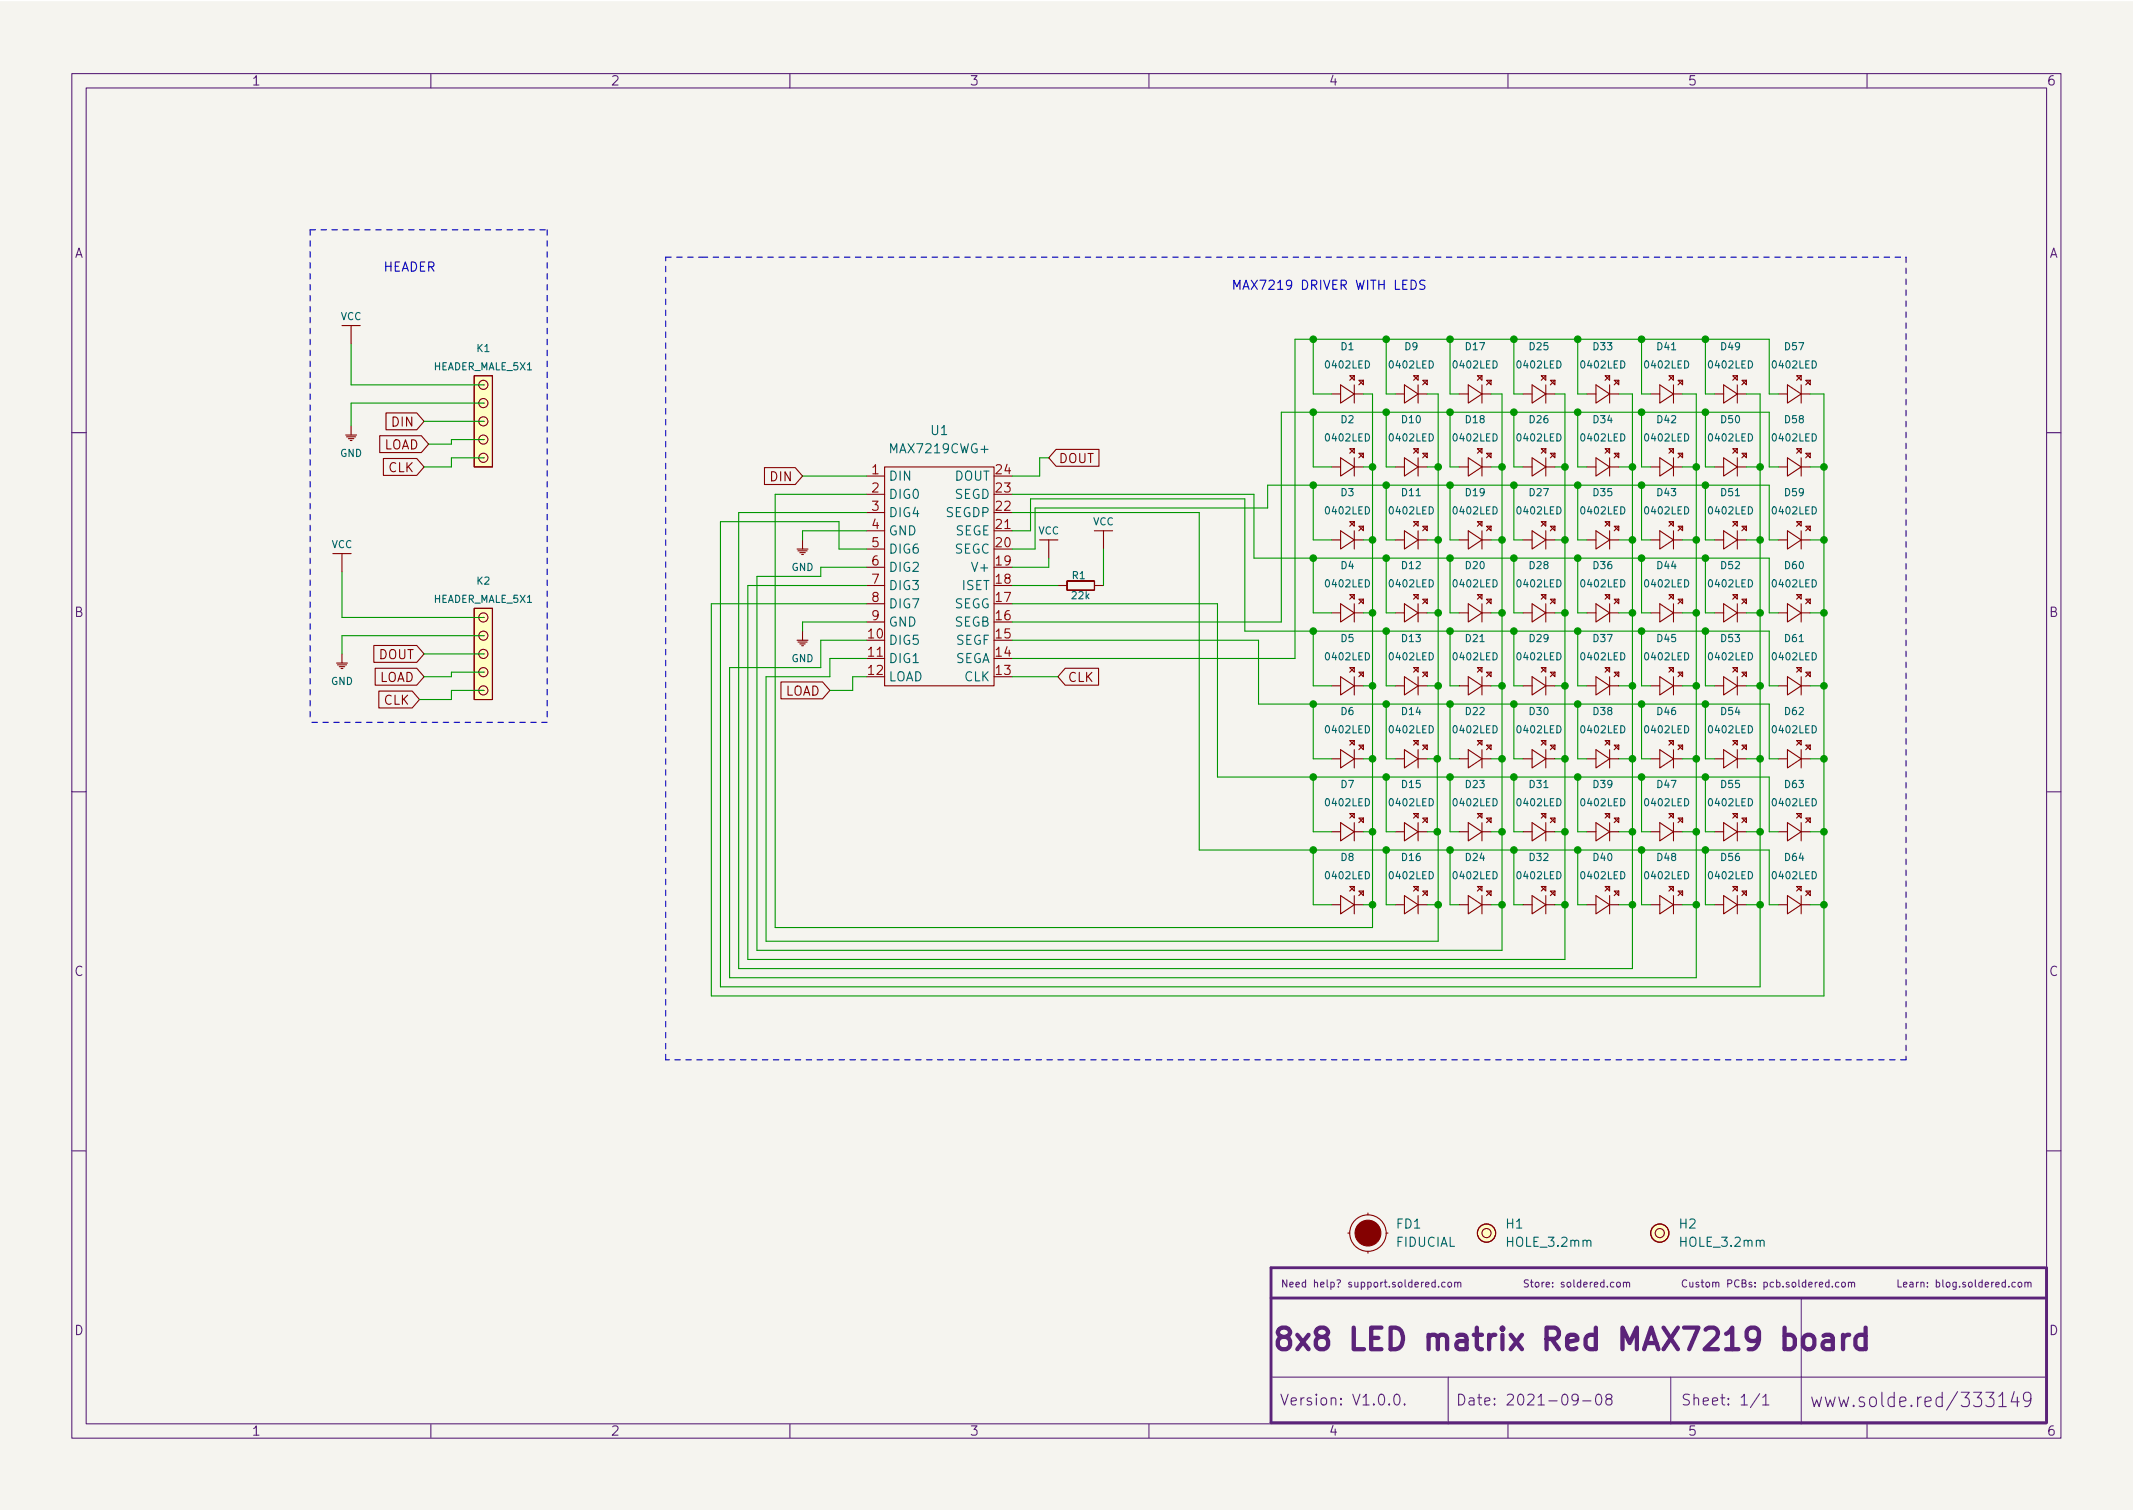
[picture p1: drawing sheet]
<svg xmlns="http://www.w3.org/2000/svg" width="297mm" height="210mm" viewBox="0 0 297 210" stroke-linecap="round" stroke-linejoin="round" font-family="sans-serif">
<path d="M0 .2h297v210.1h-297z" fill="#f5f4ef" stroke="#f5f4ef" stroke-width=".14"/>
<g fill="none" stroke="#5b2379" stroke-width=".15">
<path d="M10 10.2h277v190.1h-277zM12 12.2h273v186.1h-273zM60 10.2v2M110 10.2v2M160 10.2v2M210 10.2v2M260 10.2v2M10 60.2h2M285 60.2h2M10 110.2h2M285 110.2h2M10 160.2h2"/>
<path d="M199.9 178.6l-.3-.1-.2 .2 .1 .5h.4M199.9 178.2v1M200.3 179.1v.1M201.2 178.6l-.2-.1-.2 .2 .1 .5h.3M201.7 178.6l.3-.1 .1 .2v.3l-.1 .2h-.3l-.1-.2zM202.6 178.6l.1-.1 .3 .1v.6M202.6 178.5v.7M203 178.7l.1-.2 .3 .1v.6M225.2 178.6l.1-.1 .3 .1v.4v.2h-.3l-.1-.1zM226.1 178.6l.1-.1 .3 .1v.6M226.1 178.5v.7M226.5 178.7l.1-.2 .3 .1v.6"/>
<path d="M234.9 178.3a.47 .47 0 0 0-.7 .3 .47 .47 0 0 0 .5 .6l.2-.1M235.3 178.5l.1 .7h.2l.1-.1M235.7 178.5v.7M236.6 178.6l-.3-.1-.1 .2v.1l.4 .1v.3h-.4M236.9 178.5h.4M237 178.2v.9l.3 .1M237.6 178.6l.3-.1 .2 .2v.3l-.2 .2h-.3v-.2zM238.5 178.6l.1-.1 .3 .1v.6M238.5 178.5v.7M238.9 178.7l.2-.2 .2 .1 .1 .6M240.6 178.7h.5l.1-.2-.1-.2-.5-.1v1M242.2 178.3a.47 .47 0 0 0-.7 .3 .47 .47 0 0 0 .5 .6l.2-.1"/>
<path d="M242.6 178.7l.4-.1 .1-.1v-.2l-.5-.1v1h.4l.1-.1 .1-.2-.3-.2M243.9 178.6l-.2-.1-.1 .2v.1l.3 .1v.3h-.3M244.4 179.1v.1M244.4 178.6v.1M245.6 178.6l.3-.1 .2 .2-.1 .5h-.4M245.6 178.5v1M247 178.6l-.3-.1-.2 .2 .1 .5h.4M247.4 178.6l.3-.1 .2 .2-.1 .5h-.4M247.4 178.2v1M248.3 179.1v.1M249.1 178.6l-.2-.1-.2 .2 .1 .1 .3 .1v.3h-.4M249.6 178.6l.3-.1 .2 .2v.3l-.2 .2h-.3v-.2z"/>
<path d="M250.5 178.2v.9l.1 .1M251.5 178.6l-.3-.1-.2 .2 .1 .5h.4M251.5 178.2v1M251.9 178.9l.5-.1-.1-.2-.3-.1-.1 .2v.5h.4M252.8 178.5v.7M253.1 178.5l-.3 .2M253.4 178.9l.4-.1v-.2l-.3-.1-.1 .2v.5h.4M254.7 178.6l-.3-.1-.2 .2 .1 .5h.4M254.7 178.2v1M255.2 179.1v.1M256.1 178.6l-.3-.1-.2 .2 .1 .5h.4M256.5 178.6l.1-.1 .3 .1 .1 .4-.1 .2h-.3l-.1-.1z"/>
<path d="M257.4 178.6l.2-.1 .2 .1v.6M257.4 178.5v.7M257.8 178.7l.2-.2 .2 .1 .1 .6M280.6 178.6l-.2-.1-.2 .2 .1 .5h.3M281.1 178.6l.1-.1 .3 .1 .1 .4-.1 .2h-.3l-.1-.1zM282 178.6l.1-.1 .3 .1v.6M282 178.5v.7M282.4 178.7l.2-.2 .2 .1v.6M285 160.2h2M60 198.3v2M110 198.3v2M160 198.3v2"/>
<path d="M177 191.8h108M194.3 194.2a.36 .36 0 0 1 .6 .2 .77 .77 0 0 1-.4 1.2 1 1 0 0 1-.2-1.4zM195.6 195.5l.1 .1h-.1h-.1l.1-.1v.1M201.7 191.8v6.5M210 198.3v2M219.8 194.8l-.3 .3h-.3l-.3-.3v-.4l.2-.2 .4-.1 .2 .2a.99 .99 0 0 1-.4 1.3h-.2M220.4 195.1h1.2M222.4 194.2a.36 .36 0 0 1 .6 .2 .77 .77 0 0 1-.4 1.2 1 1 0 0 1-.2-1.4zM223.9 194.8l-.1-.1a.31 .31 0 0 1-.2-.3 .31 .31 0 0 1 .3-.3l.4 .1a.31 .31 0 0 1 .2 .3 .31 .31 0 0 1-.3 .3h-.3l-.3 .3 .1 .4 .2 .1h.4l.2-.3-.1-.4-.2-.1M232.7 191.8v6.5M245.1 194.1l-1.3 1.9M245.5 194.6l.4-.5v1.5"/>
<path d="M245.5 195.6h.8M250.8 180.7v17.6M260 198.3v2M270.5 194.6l-.5-.1-.4 .4v.6l.2 .3 .2 .1 .5-.1M270.5 193.9v2M272.6 193.8l-1.5 2.5M282.8 194.7l-.3 .4-.5-.1-.2-.3v-.5l.2-.2 .5-.1 .2 .2a1.39 1.39 0 0 1-.4 1.8h-.3"/>
</g>
<path d="M248.5 186l.3-.1h.6l.3 .1 .2 .4v.9l-.2 .4-.3 .2h-.6l-.3-.2M251.2 186.2a.81 .81 0 0 1 .8-.3 .81 .81 0 0 1 .7 .5v.9a.81 .81 0 0 1-.8 .6 .81 .81 0 0 1-.8-.6v-.9zM253.9 186l.3-.1h.6l.3 .1 .1 .3v1.6M255.2 186.6l-.3 .1h-.7a.59 .59 0 0 0-.4 .6 .59 .59 0 0 0 .4 .6h.7l.3-.2M256.7 185.9v2M257.5 185.9a.76 .76 0 0 0-.8 .5M259.8 186l-.3-.1h-.6l-.2 .1-.3 .4v.9l.3 .4 .2 .2h.6l.3-.2M259.8 184.9v3" fill="none" stroke="#5b2379" stroke-width=".6"/>
<path d="M284.8 176.5h-107.8v21.6h107.9M285 176.5v21.6M177 180.7h108" fill="none" stroke="#5b2379" stroke-width=".4"/>
<g fill="none" stroke="#840000" stroke-width=".15">
<path d="M47.6 45.3h2.6M48.9 45.3v2.6M48.9 59.3v1.3M53.8 57.5h4.2l1.1 1.2-1.1 1.1h-4.2zM66 52.3h2.6v12.7h-2.6zM67.3 58.7h.1M67.3 56.1h.1M67.3 53.6h.1M185.4 54.9h1.3M186.7 53.6l1.9 1.3-1.9 1.2zM188 52.3h.6v.7zM188.6 53.6v2.5"/>
<path d="M188.6 54.9h1.3M188.6 52.3l-.6 .7M189.2 53h.7v.6zM189.9 53l-.7 .6M194.3 54.9h1.3M195.6 53.6l1.9 1.3-1.9 1.2zM196.8 52.3h.7v.7zM197.5 53.6v2.5M197.5 52.3l-.7 .7M197.5 54.9h1.3M198.1 53h.7v.6zM198.8 53l-.7 .6"/>
<path d="M203.2 54.9h1.3M204.5 53.6l1.9 1.3-1.9 1.2zM205.7 52.3h.7v.7zM206.4 53.6v2.5M206.4 54.9h1.2M206.4 52.3l-.7 .7M207 53h.6v.6zM207.6 53l-.6 .6M212.1 54.9h1.3M213.4 53.6l1.9 1.3-1.9 1.2zM214.6 52.3h.7v.7zM215.3 54.9h1.2"/>
<path d="M215.3 53.6v2.5M215.3 52.3l-.7 .7M215.9 53h.6v.6zM216.5 53l-.6 .6M221 54.9h1.2M222.2 53.6l2 1.3-2 1.2zM223.5 52.3h.7v.7zM224.2 54.9h1.2M224.2 53.6v2.5M224.2 52.3l-.7 .7M224.8 53h.6v.6zM225.4 53l-.6 .6"/>
<path d="M229.9 54.9h1.2M231.1 53.6l1.9 1.3-1.9 1.2zM232.4 52.3h.6v.7zM233 53.6v2.5M233 54.9h1.3M233 52.3l-.6 .7M233.7 53h.6v.6zM234.3 53l-.6 .6M238.8 54.9h1.2M240 53.6l1.9 1.3-1.9 1.2zM241.3 52.3h.6v.7zM241.9 54.9h1.3"/>
<path d="M241.9 52.3l-.6 .7M241.9 53.6v2.5M242.6 53h.6v.6zM243.2 53l-.6 .6M247.6 54.9h1.3M248.9 53.6l1.9 1.3-1.9 1.2zM250.2 52.3h.6v.7zM250.8 53.6v2.5M250.8 54.9h1.3M250.8 52.3l-.6 .7M251.5 53h.6v.6zM252.1 53l-.6 .6"/>
<path d="M46.4 77.1h2.5M47.6 77.1v2.5M48.1 60.6h1.6M48.3 60.8h1.2M48.5 61.1h.8M48.8 61.3h.2M52.9 60.7h5.8l1 1.1-1 1.2h-5.8zM53.4 63.8h4.6l1.1 1.2-1.1 1.2h-4.6zM67.3 63.7h.1M67.3 61.2h.1M106.5 65.1h4.2l1.1 1.2-1.1 1.2h-4.2zM111 76.4h1.5"/>
<path d="M111.1 76.7h1.3M111.4 77h.7M111.6 77.2h.3M111.8 75.2v1.2M120.6 76.4h2.6M120.6 66.3h2.6M120.6 68.8h2.6M120.6 73.9h2.6M120.6 71.4h2.6M120.6 79h2.6M123.2 65h15.2v30.5h-15.2zM138.4 73.9h2.6"/>
<path d="M144.8 75.2h2.5M146 75.2v2.5M147.1 62.6h5.9v2.3h-5.9l-1.1-1.2zM152.4 73.9h2.5M153.7 73.9v2.5M185.4 75.2h1.3M185.4 65h1.3M186.7 73.9l1.9 1.3-1.9 1.2zM186.7 63.7l1.9 1.3-1.9 1.3zM188 72.6h.6v.7zM188 62.5h.6v.6zM188.6 75.2h1.3"/>
<path d="M188.6 63.7v2.6M188.6 73.9v2.5M188.6 72.6l-.6 .7M188.6 65h1.3M188.6 62.5l-.6 .6M189.2 73.3h.7v.6zM189.2 63.1h.7v.6zM189.9 73.3l-.7 .6M189.9 63.1l-.7 .6M194.3 75.2h1.3M194.3 65h1.3M195.6 73.9l1.9 1.3-1.9 1.2z"/>
<path d="M195.6 63.7l1.9 1.3-1.9 1.3zM196.8 72.6h.7v.7zM196.8 62.5h.7v.6zM197.5 63.7v2.6M197.5 73.9v2.5M197.5 72.6l-.7 .7M197.5 75.2h1.3M197.5 62.5l-.7 .6M197.5 65h1.3M198.1 73.3h.7v.6zM198.1 63.1h.7v.6zM198.8 73.3l-.7 .6"/>
<path d="M198.8 63.1l-.7 .6M203.2 75.2h1.3M203.2 65h1.3M204.5 63.7l1.9 1.3-1.9 1.3zM204.5 73.9l1.9 1.3-1.9 1.2zM205.7 62.5h.7v.6zM205.7 72.6h.7v.7zM206.4 63.7v2.6M206.4 73.9v2.5M206.4 75.2h1.2M206.4 65h1.2M206.4 62.5l-.7 .6"/>
<path d="M206.4 72.6l-.7 .7M207 63.1h.6v.6zM207 73.3h.6v.6zM207.6 63.1l-.6 .6M207.6 73.3l-.6 .6M212.1 75.2h1.3M212.1 65h1.3M213.4 63.7l1.9 1.3-1.9 1.3zM213.4 73.9l1.9 1.3-1.9 1.2zM214.6 62.5h.7v.6zM214.6 72.6h.7v.7zM215.3 75.2h1.2"/>
<path d="M215.3 65h1.2M215.3 63.7v2.6M215.3 73.9v2.5M215.3 62.5l-.7 .6M215.3 72.6l-.7 .7M215.9 63.1h.6v.6zM215.9 73.3h.6v.6zM216.5 63.1l-.6 .6M216.5 73.3l-.6 .6M221 75.2h1.2M221 65h1.2M222.2 63.7l2 1.3-2 1.3z"/>
<path d="M222.2 73.9l2 1.3-2 1.2zM223.5 62.5h.7v.6zM223.5 72.6h.7v.7zM224.2 75.2h1.2M224.2 65h1.2M224.2 63.7v2.6M224.2 73.9v2.5M224.2 62.5l-.7 .6M224.2 72.6l-.7 .7M224.8 63.1h.6v.6zM224.8 73.3h.6v.6zM225.4 63.1l-.6 .6"/>
<path d="M225.4 73.3l-.6 .6M229.9 75.2h1.2M229.9 65h1.2M231.1 73.9l1.9 1.3-1.9 1.2zM231.1 63.7l1.9 1.3-1.9 1.3zM232.4 72.6h.6v.7zM232.4 62.5h.6v.6zM233 63.7v2.6M233 73.9v2.5M233 75.2h1.3M233 65h1.3M233 72.6l-.6 .7"/>
<path d="M233 62.5l-.6 .6M233.7 73.3h.6v.6zM233.7 63.1h.6v.6zM234.3 73.3l-.6 .6M234.3 63.1l-.6 .6M238.8 75.2h1.2M238.8 65h1.2M240 63.7l1.9 1.3-1.9 1.3zM240 73.9l1.9 1.3-1.9 1.2zM241.3 62.5h.6v.6zM241.3 72.6h.6v.7zM241.9 75.2h1.3"/>
<path d="M241.9 65h1.3M241.9 63.7v2.6M241.9 73.9v2.5M241.9 62.5l-.6 .6M241.9 72.6l-.6 .7M242.6 63.1h.6v.6zM242.6 73.3h.6v.6zM243.2 63.1l-.6 .6M243.2 73.3l-.6 .6M247.6 75.2h1.3M247.6 65h1.3M248.9 63.7l1.9 1.3-1.9 1.3z"/>
<path d="M248.9 73.9l1.9 1.3-1.9 1.2zM250.2 62.5h.6v.6zM250.2 72.6h.6v.7zM250.8 63.7v2.6M250.8 73.9v2.5M250.8 75.2h1.3M250.8 65h1.3M250.8 62.5l-.6 .6M250.8 72.6l-.6 .7M251.5 63.1h.6v.6zM251.5 73.3h.6v.6zM252.1 63.1l-.6 .6"/>
<path d="M252.1 73.3l-.6 .6M46.9 92.3h1.5M47 92.6h1.3M47.2 92.8h.8M47.5 93.1h.3M47.6 91.1v1.2M52.1 89.9h5.9l1.1 1.2-1.1 1.1h-5.9zM52.2 93.1h5.8l1.1 1.1-1.1 1.2h-5.8zM52.8 96.2h4.6l1 1.2-1 1.2h-4.6zM66 84.7h2.6v12.7h-2.6zM67.3 96.1h.1M67.3 93.6h.1"/>
<path d="M67.3 91.1h.1M67.3 88.5h.1M67.3 86h.1M108.8 95h5.8l1 1.1-1 1.2h-5.8zM111 89.1h1.5M111.1 89.4h1.3M111.4 89.7h.7M111.6 89.9h.3M111.8 87.9v1.2M120.6 91.7h2.6M120.6 81.5h2.6M120.6 84.1h2.6"/>
<path d="M120.6 86.6h2.6M147.3 81.5h1.3M148.3 93.1h4.7v2.3h-4.7l-1-1.2zM148.6 82.2h3.8zM148.6 80.9v1.3zM148.6 80.9h3.8zM152.4 80.9v1.3zM152.4 81.5h1.3M185.4 85.3h1.3M185.4 95.5h1.3M186.7 84.1l1.9 1.2-1.9 1.3zM186.7 94.2l1.9 1.3-1.9 1.3z"/>
<path d="M188 82.8h.6v.6zM188 93h.6v.6zM188.6 85.3h1.3M188.6 95.5h1.3M188.6 82.8l-.6 .6M188.6 84.1v2.5M188.6 94.2v2.6M188.6 93l-.6 .6M189.2 83.4h.7v.7zM189.2 93.6h.7v.6zM189.9 83.4l-.7 .7M189.9 93.6l-.7 .6"/>
<path d="M194.3 85.3h1.3M194.3 95.5h1.3M195.6 94.2l1.9 1.3-1.9 1.3zM195.6 84.1l1.9 1.2-1.9 1.3zM196.8 93h.7v.6zM196.8 82.8h.7v.6zM197.5 85.3h1.3M197.5 93l-.7 .6M197.5 84.1v2.5M197.5 94.2v2.6M197.5 95.5h1.3M197.5 82.8l-.7 .6"/>
<path d="M198.1 93.6h.7v.6zM198.1 83.4h.7v.7zM198.8 93.6l-.7 .6M198.8 83.4l-.7 .7M203.2 85.3h1.3M203.2 95.5h1.3M204.5 84.1l1.9 1.2-1.9 1.3zM204.5 94.2l1.9 1.3-1.9 1.3zM205.7 82.8h.7v.6zM205.7 93h.7v.6zM206.4 82.8l-.7 .6M206.4 84.1v2.5"/>
<path d="M206.4 94.2v2.6M206.4 85.3h1.2M206.4 95.5h1.2M206.4 93l-.7 .6M207 83.4h.6v.7zM207 93.6h.6v.6zM207.6 83.4l-.6 .7M207.6 93.6l-.6 .6M212.1 85.3h1.3M212.1 95.5h1.3M213.4 94.2l1.9 1.3-1.9 1.3zM213.4 84.1l1.9 1.2-1.9 1.3z"/>
<path d="M214.6 93h.7v.6zM214.6 82.8h.7v.6zM215.3 85.3h1.2M215.3 95.5h1.2M215.3 93l-.7 .6M215.3 84.1v2.5M215.3 94.2v2.6M215.3 82.8l-.7 .6M215.9 93.6h.6v.6zM215.9 83.4h.6v.7zM216.5 93.6l-.6 .6M216.5 83.4l-.6 .7"/>
<path d="M221 85.3h1.2M221 95.5h1.2M222.2 94.2l2 1.3-2 1.3zM222.2 84.1l2 1.2-2 1.3zM223.5 93h.7v.6zM223.5 82.8h.7v.6zM224.2 85.3h1.2M224.2 95.5h1.2M224.2 84.1v2.5M224.2 94.2v2.6M224.2 93l-.7 .6M224.2 82.8l-.7 .6"/>
<path d="M224.8 93.6h.6v.6zM224.8 83.4h.6v.7zM225.4 93.6l-.6 .6M225.4 83.4l-.6 .7M229.9 85.3h1.2M229.9 95.5h1.2M231.1 84.1l1.9 1.2-1.9 1.3zM231.1 94.2l1.9 1.3-1.9 1.3zM232.4 82.8h.6v.6zM232.4 93h.6v.6zM233 84.1v2.5M233 94.2v2.6"/>
<path d="M233 85.3h1.3M233 95.5h1.3M233 82.8l-.6 .6M233 93l-.6 .6M233.7 83.4h.6v.7zM233.7 93.6h.6v.6zM234.3 83.4l-.6 .7M234.3 93.6l-.6 .6M238.8 85.3h1.2M238.8 95.5h1.2M240 84.1l1.9 1.2-1.9 1.3zM240 94.2l1.9 1.3-1.9 1.3z"/>
<path d="M241.3 82.8h.6v.6zM241.3 93h.6v.6zM241.9 85.3h1.3M241.9 95.5h1.3M241.9 84.1v2.5M241.9 94.2v2.6M241.9 82.8l-.6 .6M241.9 93l-.6 .6M242.6 83.4h.6v.7zM242.6 93.6h.6v.6zM243.2 83.4l-.6 .7M243.2 93.6l-.6 .6"/>
<path d="M247.6 85.3h1.3M247.6 95.5h1.3M248.9 84.1l1.9 1.2-1.9 1.3zM248.9 94.2l1.9 1.3-1.9 1.3zM250.2 82.8h.6v.6zM250.2 93h.6v.6zM250.8 84.1v2.5M250.8 94.2v2.6M250.8 85.3h1.3M250.8 95.5h1.3M250.8 82.8l-.6 .6M250.8 93l-.6 .6"/>
<path d="M251.5 83.4h.6v.7zM251.5 93.6h.6v.6zM252.1 83.4l-.6 .7M252.1 93.6l-.6 .6M185.4 105.7h1.3M185.4 115.8h1.3M186.7 104.4l1.9 1.3-1.9 1.2zM186.7 114.5l1.9 1.3-1.9 1.3zM188 103.1h.6v.7zM188 113.3h.6v.6zM188.6 105.7h1.3M188.6 115.8h1.3"/>
<path d="M188.6 104.4v2.5M188.6 114.5v2.6M188.6 103.1l-.6 .7M188.6 113.3l-.6 .6M189.2 103.8h.7v.6zM189.2 113.9h.7v.6zM189.9 103.8l-.7 .6M189.9 113.9l-.7 .6M194.3 105.7h1.3M194.3 115.8h1.3M195.6 104.4l1.9 1.3-1.9 1.2zM195.6 114.5l1.9 1.3-1.9 1.3z"/>
<path d="M196.8 103.1h.7v.7zM196.8 113.3h.7v.6zM197.5 105.7h1.3M197.5 115.8h1.3M197.5 104.4v2.5M197.5 114.5v2.6M197.5 103.1l-.7 .7M197.5 113.3l-.7 .6M198.1 103.8h.7v.6zM198.1 113.9h.7v.6zM198.8 103.8l-.7 .6M198.8 113.9l-.7 .6"/>
<path d="M203.2 105.7h1.3M203.2 115.8h1.3M204.5 104.4l1.9 1.3-1.9 1.2zM204.5 114.5l1.9 1.3-1.9 1.3zM205.7 103.1h.7v.7zM205.7 113.3h.7v.6zM206.4 105.7h1.2M206.4 104.4v2.5M206.4 114.5v2.6M206.4 115.8h1.2M206.4 103.1l-.7 .7M206.4 113.3l-.7 .6"/>
<path d="M207 103.8h.6v.6zM207 113.9h.6v.6zM207.6 103.8l-.6 .6M207.6 113.9l-.6 .6M212.1 105.7h1.3M212.1 115.8h1.3M213.4 104.4l1.9 1.3-1.9 1.2zM213.4 114.5l1.9 1.3-1.9 1.3zM214.6 103.1h.7v.7zM214.6 113.3h.7v.6zM215.3 105.7h1.2M215.3 115.8h1.2"/>
<path d="M215.3 104.4v2.5M215.3 114.5v2.6M215.3 103.1l-.7 .7M215.3 113.3l-.7 .6M215.9 103.8h.6v.6zM215.9 113.9h.6v.6zM216.5 103.8l-.6 .6M216.5 113.9l-.6 .6M221 105.7h1.2M221 115.8h1.2M222.2 104.4l2 1.3-2 1.2zM222.2 114.5l2 1.3-2 1.3z"/>
<path d="M223.5 103.1h.7v.7zM223.5 113.3h.7v.6zM224.2 105.7h1.2M224.2 115.8h1.2M224.2 103.1l-.7 .7M224.2 104.4v2.5M224.2 114.5v2.6M224.2 113.3l-.7 .6M224.8 103.8h.6v.6zM224.8 113.9h.6v.6zM225.4 103.8l-.6 .6M225.4 113.9l-.6 .6"/>
<path d="M229.9 105.7h1.2M229.9 115.8h1.2M231.1 104.4l1.9 1.3-1.9 1.2zM231.1 114.5l1.9 1.3-1.9 1.3zM232.4 103.1h.6v.7zM232.4 113.3h.6v.6zM233 103.1l-.6 .7M233 104.4v2.5M233 114.5v2.6M233 105.7h1.3M233 113.3l-.6 .6M233 115.8h1.3"/>
<path d="M233.7 103.8h.6v.6zM233.7 113.9h.6v.6zM234.3 103.8l-.6 .6M234.3 113.9l-.6 .6M238.8 105.7h1.2M238.8 115.8h1.2M240 104.4l1.9 1.3-1.9 1.2zM240 114.5l1.9 1.3-1.9 1.3zM241.3 103.1h.6v.7zM241.3 113.3h.6v.6zM241.9 105.7h1.3M241.9 115.8h1.3"/>
<path d="M241.9 104.4v2.5M241.9 114.5v2.6M241.9 103.1l-.6 .7M241.9 113.3l-.6 .6M242.6 103.8h.6v.6zM242.6 113.9h.6v.6zM243.2 103.8l-.6 .6M243.2 113.9l-.6 .6M247.6 105.7h1.3M247.6 115.8h1.3M248.9 114.5l1.9 1.3-1.9 1.3zM248.9 104.4l1.9 1.3-1.9 1.2z"/>
<path d="M250.2 113.3h.6v.6zM250.2 103.1h.6v.7zM250.8 104.4v2.5M250.8 114.5v2.6M250.8 105.7h1.3M250.8 115.8h1.3M250.8 113.3l-.6 .6M250.8 103.1l-.6 .7M251.5 113.9h.6v.6zM251.5 103.8h.6v.6zM252.1 113.9l-.6 .6M252.1 103.8l-.6 .6"/>
<path d="M185.4 126h1.3M186.7 124.7l1.9 1.3-1.9 1.2zM188 123.4h.6v.7zM188.6 126h1.3M188.6 124.7v2.5M188.6 123.4l-.6 .7M189.2 124.1h.7v.6zM189.9 124.1l-.7 .6M194.3 126h1.3M195.6 124.7l1.9 1.3-1.9 1.2zM196.8 123.4h.7v.7zM197.5 126h1.3"/>
<path d="M197.5 124.7v2.5M197.5 123.4l-.7 .7M198.1 124.1h.7v.6zM198.8 124.1l-.7 .6M203.2 126h1.3M204.5 124.7l1.9 1.3-1.9 1.2zM205.7 123.4h.7v.7zM206.4 126h1.2M206.4 124.7v2.5M206.4 123.4l-.7 .7M207 124.1h.6v.6zM207.6 124.1l-.6 .6"/>
<path d="M212.1 126h1.3M213.4 124.7l1.9 1.3-1.9 1.2zM214.6 123.4h.7v.7zM215.3 126h1.2M215.3 124.7v2.5M215.3 123.4l-.7 .7M215.9 124.1h.6v.6zM216.5 124.1l-.6 .6M221 126h1.2M222.2 124.7l2 1.3-2 1.2zM223.5 123.4h.7v.7zM224.2 126h1.2"/>
<path d="M224.2 124.7v2.5M224.2 123.4l-.7 .7M224.8 124.1h.6v.6zM225.4 124.1l-.6 .6M229.9 126h1.2M231.1 124.7l1.9 1.3-1.9 1.2zM232.4 123.4h.6v.7zM233 126h1.3M233 124.7v2.5M233 123.4l-.6 .7M233.7 124.1h.6v.6zM234.3 124.1l-.6 .6"/>
<path d="M238.8 126h1.2M240 124.7l1.9 1.3-1.9 1.2zM241.3 123.4h.6v.7zM241.9 126h1.3M241.9 124.7v2.5M241.9 123.4l-.6 .7M242.6 124.1h.6v.6zM243.2 124.1l-.6 .6M247.6 126h1.3M248.9 124.7l1.9 1.3-1.9 1.2zM250.2 123.4h.6v.7zM250.8 123.4l-.6 .7"/>
<path d="M250.8 124.7v2.5M250.8 126h1.3M251.5 124.1h.6v.6zM252.1 124.1l-.6 .6M187.7 171.7h.3M190.5 168.9v.3M190.5 174.2v.3M193 171.7h.3"/>
<circle cx="67.3" cy="53.6" r=".63"/>
<circle cx="67.3" cy="58.7" r=".63"/>
<circle cx="67.3" cy="56.1" r=".63"/>
<circle cx="67.3" cy="61.2" r=".63"/>
<circle cx="67.3" cy="63.7" r=".63"/>
<circle cx="67.3" cy="91.1" r=".63"/>
<circle cx="67.3" cy="93.6" r=".63"/>
<circle cx="67.3" cy="88.5" r=".63"/>
<circle cx="67.3" cy="86" r=".63"/>
<circle cx="67.3" cy="96.1" r=".63"/>
<circle cx="190.5" cy="171.7" r="2.54"/>
<circle cx="207" cy="171.7" r=".63"/>
<circle cx="207" cy="171.7" r="1.27"/>
<circle cx="231.1" cy="171.7" r=".63"/>
<circle cx="231.1" cy="171.7" r="1.27"/>
</g>
<g fill="#ffffc2" stroke="#ffffc2" stroke-width=".14">
<path d="M66 84.7h2.6v12.7h-2.6z"/>
<path d="M66 52.3h2.6v12.7h-2.6z"/>
<circle cx="231.1" cy="171.7" r="1.27"/>
<circle cx="207" cy="171.7" r="1.27"/>
</g>
<circle cx="190.5" cy="171.7" r="1.8" fill="#840000" stroke="#840000" stroke-width=".15"/>
<path d="M196.5 39a.64 .64 0 0 1 .7 .7 .64 .64 0 0 1-.7 .6zM198.4 39.1l-.4-.1-.2 .1v.4l.5 .2 .1 .3-.2 .3-.5-.1" fill="none" stroke="#0000c2" stroke-width=".15"/>
<path d="M43.2 32h33M43.2 32v68.6M76.2 32v68.6M92.7 35.8h5.1M97.8 35.8h167.6M265.4 35.8v111.8M76.2 100.6h-33M92.7 147.6v-111.8M265.4 147.6h-172.7" fill="none" stroke="#0000c2" stroke-width=".15" stroke-dasharray=".8 .8"/>
<g fill="none" stroke="#009600" stroke-width=".15">
<path d="M48.9 47.9v5.7h18.4M59.1 58.7h8.2M67.3 56.1h-18.4v3.2M182.9 47.2v7.7h2.5M182.9 57.4v7.6h2.5M189.9 54.9h1.2v74.3h-83.2v-60.4h12.7M193 47.2v7.7h1.3M193 57.4v7.6h1.3M198.8 54.9h1.5v50.8h-1.5M201.9 47.2v7.7h1.3M201.9 57.4v7.6h1.3M207.6 54.9h1.6v77.4h-103.8v-52h8.9v-1.3h6.3"/>
<path d="M210.8 57.4v7.6h1.3M210.8 47.2v7.7h1.3M216.5 54.9h1.4v78.7h-113.8v-52.1h16.5M219.7 57.4v7.6h1.3M219.7 47.2v7.7h1.3M225.4 54.9h1.9v80h-124.4v-63.5h17.7M228.6 47.2v7.7h1.3M228.6 57.4v7.6h1.3M234.3 54.9h1.9v81.2h-134.6v-43.1h12.7v-3.9h6.3M237.5 57.4v7.6h1.3M237.5 47.2v7.7h1.3M243.2 54.9h1.9v82.5h-144.8v-64.8h16.5v3.8h3.8"/>
<path d="M247.6 54.9h-1.2v-7.7h-66.1v44.5h-39.3M252.1 54.9h1.9v83.8h-154.9v-54.6h21.5M47.6 79.6v6.4h19.7M67.3 63.7h-4.4v1.3h-3.8M67.3 61.2h-4.4v.6h-3.2M111.8 66.3h8.8M120.6 73.9h-8.8v1.3M141 71.4h26v47h79.4v7.6h1.2M141 68.8h33.6v8.9h71.8v7.6h1.2M141 73.9h2.5v-4.4h29.9v18.4h73v7.6h1.2M146 63.7h-1.2v2.6h-3.8M146 77.7v1.3h-5"/>
<path d="M153.7 76.4v5.1M182.9 67.6v7.6h2.5M182.9 77.7v7.6h2.5M189.9 65h1.2M189.9 75.2h1.2M193 67.6v7.6h1.3M193 77.7v7.6h1.3M198.8 65h1.5M198.8 75.2h1.5M201.9 67.6v7.6h1.3M201.9 77.7v7.6h1.3M207.6 65h1.6"/>
<path d="M207.6 75.2h1.6M210.8 67.6v7.6h1.3M210.8 77.7v7.6h1.3M216.5 65h1.4M216.5 75.2h1.4M219.7 67.6v7.6h1.3M219.7 77.7v7.6h1.3M225.4 65h1.9M225.4 75.2h1.9M228.6 67.6v7.6h1.3M228.6 77.7v7.6h1.3M234.3 65h1.9"/>
<path d="M234.3 75.2h1.9M237.5 67.6v7.6h1.3M237.5 77.7v7.6h1.3M243.2 65h1.9M243.2 75.2h1.9M247.6 65h-1.2v-7.6h-68v29.2h-37.4M247.6 75.2h-1.2v-7.6h-69.9v3.1h-32.4v5.7h-3.1M252.1 65h1.9M252.1 75.2h1.9M59.1 91.1h8.2M67.3 93.6h-4.4v.6h-3.8M67.3 96.1h-4.4v1.3h-4.5"/>
<path d="M67.3 88.5h-19.7v2.6M120.6 91.7h-5v2.5h-8.9v36.9h93.6v-15.3h-1.5M120.6 94.2h-1.9v1.9h-3.1M120.6 86.6h-8.8v1.3M141 84.1h28.5v24.1h76.9v7.6h1.2M141 89.1h34.3v8.9h71.1v7.7h1.2M141 94.2h6.3M141 81.5h6.3M182.9 98v7.7h2.5M182.9 87.9v7.6h2.5M189.9 85.3h1.2M189.9 95.5h1.2"/>
<path d="M193 87.9v7.6h1.3M193 98v7.7h1.3M198.8 85.3h1.5M198.8 95.5h1.5M201.9 98v7.7h1.3M201.9 87.9v7.6h1.3M207.6 85.3h1.6M207.6 95.5h1.6M210.8 98v7.7h1.3M210.8 87.9v7.6h1.3M216.5 85.3h1.4M216.5 95.5h1.4"/>
<path d="M219.7 98v7.7h1.3M219.7 87.9v7.6h1.3M225.4 85.3h1.9M225.4 95.5h1.9M228.6 98v7.7h1.3M228.6 87.9v7.6h1.3M234.3 85.3h1.9M234.3 95.5h1.9M237.5 98v7.7h1.3M237.5 87.9v7.6h1.3M243.2 85.3h1.9M243.2 95.5h1.9"/>
<path d="M252.1 85.3h1.9M252.1 95.5h1.9M182.9 118.4v7.6h2.5M182.9 108.2v7.6h2.5M189.9 115.8h1.2M189.9 105.7h1.2M193 118.4v7.6h1.3M193 108.2v7.6h1.3M200.2 105.7v10.1M201.9 118.4v7.6h1.3M201.9 108.2v7.6h1.3M207.6 115.8h1.6"/>
<path d="M207.6 105.7h1.6M210.8 118.4v7.6h1.3M210.8 108.2v7.6h1.3M216.5 115.8h1.4M216.5 105.7h1.4M219.7 118.4v7.6h1.3M219.7 108.2v7.6h1.3M225.4 115.8h1.9M225.4 105.7h1.9M228.6 118.4v7.6h1.3M228.6 108.2v7.6h1.3M234.3 115.8h1.9"/>
<path d="M234.3 105.7h1.9M237.5 118.4v7.6h1.3M237.5 108.2v7.6h1.3M243.2 115.8h1.9M243.2 105.7h1.9M252.1 115.8h1.9M252.1 105.7h1.9M189.9 126h1.2M198.8 126h1.5M207.6 126h1.6M216.5 126h1.4M225.4 126h1.9"/>
<path d="M234.3 126h1.9M243.2 126h1.9M252.1 126h1.9"/>
</g>
<g fill="#009600" stroke="#009600" stroke-width=".15">
<circle cx="193" cy="87.9" r=".46"/>
<circle cx="191.1" cy="85.3" r=".46"/>
<circle cx="182.9" cy="77.7" r=".46"/>
<circle cx="182.9" cy="87.9" r=".46"/>
<circle cx="191.1" cy="65" r=".46"/>
<circle cx="193" cy="47.2" r=".46"/>
<circle cx="182.9" cy="57.4" r=".46"/>
<circle cx="193" cy="57.4" r=".46"/>
<circle cx="182.9" cy="47.2" r=".46"/>
<circle cx="193" cy="67.6" r=".46"/>
<circle cx="182.9" cy="67.6" r=".46"/>
<circle cx="191.1" cy="75.2" r=".46"/>
<circle cx="193" cy="77.7" r=".46"/>
<circle cx="191.1" cy="115.8" r=".46"/>
<circle cx="193" cy="118.4" r=".46"/>
<circle cx="191.1" cy="126" r=".46"/>
<circle cx="182.9" cy="118.4" r=".46"/>
<circle cx="200.3" cy="126" r=".46"/>
<circle cx="200.2" cy="115.8" r=".46"/>
<circle cx="201.9" cy="118.4" r=".46"/>
<circle cx="201.9" cy="108.2" r=".46"/>
<circle cx="217.9" cy="65" r=".46"/>
<circle cx="228.6" cy="57.4" r=".46"/>
<circle cx="219.7" cy="57.4" r=".46"/>
<circle cx="210.8" cy="47.2" r=".46"/>
<circle cx="210.8" cy="57.4" r=".46"/>
<circle cx="201.9" cy="47.2" r=".46"/>
<circle cx="219.7" cy="77.7" r=".46"/>
<circle cx="210.8" cy="77.7" r=".46"/>
<circle cx="219.7" cy="67.6" r=".46"/>
<circle cx="228.6" cy="47.2" r=".46"/>
<circle cx="219.7" cy="47.2" r=".46"/>
<circle cx="201.9" cy="57.4" r=".46"/>
<circle cx="200.3" cy="65" r=".46"/>
<circle cx="201.9" cy="67.6" r=".46"/>
<circle cx="200.3" cy="75.2" r=".46"/>
<circle cx="209.2" cy="75.2" r=".46"/>
<circle cx="201.9" cy="77.7" r=".46"/>
<circle cx="200.3" cy="85.3" r=".46"/>
<circle cx="191.1" cy="95.5" r=".46"/>
<circle cx="201.9" cy="98" r=".46"/>
<circle cx="193" cy="98" r=".46"/>
<circle cx="200.3" cy="95.5" r=".46"/>
<circle cx="200.2" cy="105.7" r=".46"/>
<circle cx="201.9" cy="87.9" r=".46"/>
<circle cx="209.2" cy="95.5" r=".46"/>
<circle cx="209.2" cy="115.8" r=".46"/>
<circle cx="210.8" cy="118.4" r=".46"/>
<circle cx="217.9" cy="126" r=".46"/>
<circle cx="219.7" cy="118.4" r=".46"/>
<circle cx="217.9" cy="115.8" r=".46"/>
<circle cx="227.3" cy="126" r=".46"/>
<circle cx="209.2" cy="126" r=".46"/>
<circle cx="219.7" cy="108.2" r=".46"/>
<circle cx="209.2" cy="105.7" r=".46"/>
<circle cx="210.8" cy="108.2" r=".46"/>
<circle cx="210.8" cy="87.9" r=".46"/>
<circle cx="217.9" cy="105.7" r=".46"/>
<circle cx="219.7" cy="98" r=".46"/>
<circle cx="210.8" cy="98" r=".46"/>
<circle cx="209.2" cy="85.3" r=".46"/>
<circle cx="191.1" cy="105.7" r=".46"/>
<circle cx="236.2" cy="95.5" r=".46"/>
<circle cx="237.5" cy="98" r=".46"/>
<circle cx="228.6" cy="98" r=".46"/>
<circle cx="236.2" cy="85.3" r=".46"/>
<circle cx="237.5" cy="87.9" r=".46"/>
<circle cx="228.6" cy="87.9" r=".46"/>
<circle cx="227.3" cy="105.7" r=".46"/>
<circle cx="236.2" cy="115.8" r=".46"/>
<circle cx="237.5" cy="118.4" r=".46"/>
<circle cx="236.2" cy="126" r=".46"/>
<circle cx="228.6" cy="118.4" r=".46"/>
<circle cx="227.3" cy="115.8" r=".46"/>
<circle cx="228.6" cy="108.2" r=".46"/>
<circle cx="237.5" cy="108.2" r=".46"/>
<circle cx="236.2" cy="105.7" r=".46"/>
<circle cx="193" cy="108.2" r=".46"/>
<circle cx="182.9" cy="108.2" r=".46"/>
<circle cx="182.9" cy="98" r=".46"/>
<circle cx="219.7" cy="87.9" r=".46"/>
<circle cx="227.3" cy="95.5" r=".46"/>
<circle cx="217.9" cy="95.5" r=".46"/>
<circle cx="217.9" cy="85.3" r=".46"/>
<circle cx="228.6" cy="77.7" r=".46"/>
<circle cx="228.6" cy="67.6" r=".46"/>
<circle cx="210.8" cy="67.6" r=".46"/>
<circle cx="237.5" cy="77.7" r=".46"/>
<circle cx="236.2" cy="75.2" r=".46"/>
<circle cx="217.9" cy="75.2" r=".46"/>
<circle cx="227.3" cy="85.3" r=".46"/>
<circle cx="245.1" cy="85.3" r=".46"/>
<circle cx="245.1" cy="65" r=".46"/>
<circle cx="237.5" cy="57.4" r=".46"/>
<circle cx="237.5" cy="47.2" r=".46"/>
<circle cx="254" cy="75.2" r=".46"/>
<circle cx="254" cy="65" r=".46"/>
<circle cx="236.2" cy="65" r=".46"/>
<circle cx="245.1" cy="75.2" r=".46"/>
<circle cx="254" cy="85.3" r=".46"/>
<circle cx="254" cy="105.7" r=".46"/>
<circle cx="254" cy="115.8" r=".46"/>
<circle cx="254" cy="95.5" r=".46"/>
<circle cx="245.1" cy="126" r=".46"/>
<circle cx="254" cy="126" r=".46"/>
<circle cx="245.1" cy="105.7" r=".46"/>
<circle cx="245.1" cy="115.8" r=".46"/>
<circle cx="245.1" cy="95.5" r=".46"/>
<circle cx="227.3" cy="75.2" r=".46"/>
<circle cx="227.3" cy="65" r=".46"/>
<circle cx="237.5" cy="67.6" r=".46"/>
<circle cx="209.2" cy="65" r=".46"/>
</g>
<text font-size="4.2" fill="#5b2379" x="177" y="188">8x8 LED matrix Red MAX7219 board</text>
<g font-size="2.8" fill="#5b2379">
<text x="252" y="196">www.solde.red/</text>
<text x="272.8" y="196">333149</text>
</g>
<g font-size="2.1" fill="#5b2379">
<text x="178.2" y="195.7">Version: V1.0.0.</text>
<text x="202.7" y="195.7">Date: 2021-09-08</text>
<text x="234" y="195.7">Sheet: 1/1</text>
</g>
<g font-size="1.8" fill="#5b2379">
<text x="35" y="11.9">1</text>
<text x="85" y="11.9">2</text>
<text x="135" y="11.9">3</text>
<text x="185" y="11.9">4</text>
<text x="235" y="11.9">5</text>
<text x="285" y="11.9">6</text>
<text x="10.3" y="35.9">A</text>
<text x="285.3" y="35.9">A</text>
<text x="10.3" y="85.9">B</text>
<text x="285.3" y="85.9">B</text>
<text x="10.3" y="135.9">C</text>
<text x="285.3" y="135.9">C</text>
<text x="10.3" y="185.9">D</text>
<text x="285.3" y="185.9">D</text>
<text x="35" y="199.9">1</text>
<text x="85" y="199.9">2</text>
<text x="135" y="199.9">3</text>
<text x="185" y="199.9">4</text>
<text x="235" y="199.9">5</text>
<text x="285" y="199.9">6</text>
</g>
<g font-size="1.8" fill="#0000c2">
<text x="53.3" y="37.8">HEADER</text>
<text x="171.4" y="40.3">MAX7219 DRIVER WITH LEDS</text>
</g>
<g font-size="1.8" fill="#840000">
<text x="54.7" y="59.4">DIN</text>
<text x="53.3" y="62.6">LOAD</text>
<text x="54.1" y="65.7">CLK</text>
<text x="147.4" y="64.5">DOUT</text>
<text x="107.4" y="67">DIN</text>
<text x="52.7" y="95">LOAD</text>
<text x="52.7" y="91.8">DOUT</text>
<text x="148.7" y="95">CLK</text>
<text x="53.5" y="98.1">CLK</text>
<text x="109.2" y="96.9">LOAD</text>
</g>
<g font-size="1.8" fill="#006464">
<text x="124.2" y="63.1">MAX7219CWG+</text>
<text x="129.7" y="60.6">U1</text>
<text x="123.7" y="66.9">DIN</text>
<text x="123.7" y="69.5">DIG0</text>
<text x="132.9" y="69.5">SEGD</text>
<text x="132.9" y="66.9">DOUT</text>
<text x="123.7" y="72">DIG4</text>
<text x="123.7" y="74.5">GND</text>
<text x="123.7" y="77.1">DIG6</text>
<text x="131.7" y="72">SEGDP</text>
<text x="132.9" y="77.1">SEGC</text>
<text x="133" y="74.5">SEGE</text>
<text x="123.7" y="79.6">DIG2</text>
<text x="123.7" y="82.2">DIG3</text>
<text x="134" y="82.2">ISET</text>
<text x="135.7" y="79.6">V+</text>
<text x="123.7" y="89.8">DIG5</text>
<text x="123.7" y="84.7">DIG7</text>
<text x="123.7" y="87.2">GND</text>
<text x="132.8" y="84.7">SEGG</text>
<text x="132.9" y="87.2">SEGB</text>
<text x="133.1" y="89.8">SEGF</text>
<text x="123.7" y="92.3">DIG1</text>
<text x="123.7" y="94.9">LOAD</text>
<text x="132.9" y="92.3">SEGA</text>
<text x="134.3" y="94.9">CLK</text>
<text x="194.4" y="173.6">FIDUCIAL</text>
<text x="194.5" y="171.1">FD1</text>
<text x="209.8" y="171.1">H1</text>
<text x="210" y="173.6">HOLE_3.2mm</text>
<text x="233.9" y="171.1">H2</text>
<text x="234.1" y="173.6">HOLE_3.2mm</text>
</g>
<g font-size="1.8" fill="#a90000">
<text x="121.4" y="66">1</text>
<text x="121.4" y="68.6">2</text>
<text x="121.4" y="71.1">3</text>
<text x="138.7" y="71.1">22</text>
<text x="138.7" y="68.6">23</text>
<text x="138.7" y="66">24</text>
<text x="121.4" y="73.7">4</text>
<text x="121.4" y="76.2">5</text>
<text x="138.7" y="76.2">20</text>
<text x="138.7" y="73.7">21</text>
<text x="121.4" y="78.7">6</text>
<text x="121.4" y="81.3">7</text>
<text x="121.4" y="83.8">8</text>
<text x="138.7" y="83.8">17</text>
<text x="138.7" y="81.3">18</text>
<text x="138.7" y="78.7">19</text>
<text x="120.9" y="88.9">10</text>
<text x="121.4" y="86.4">9</text>
<text x="138.7" y="88.9">15</text>
<text x="138.7" y="86.4">16</text>
<text x="120.9" y="91.4">11</text>
<text x="120.9" y="94">12</text>
<text x="138.7" y="94">13</text>
<text x="138.7" y="91.4">14</text>
</g>
<g font-size="1.4" fill="#006464">
<text x="47.4" y="44.6">VCC</text>
<text x="60.4" y="51.5">HEADER_MALE_5X1</text>
<text x="66.4" y="49">K1</text>
<text x="184.7" y="51.3">0402LED</text>
<text x="186.8" y="48.8">D1</text>
<text x="193.6" y="51.3">0402LED</text>
<text x="195.6" y="48.8">D9</text>
<text x="202.5" y="51.3">0402LED</text>
<text x="204.1" y="48.8">D17</text>
<text x="211.4" y="51.3">0402LED</text>
<text x="213" y="48.8">D25</text>
<text x="220.3" y="51.3">0402LED</text>
<text x="221.9" y="48.8">D33</text>
<text x="229.2" y="51.3">0402LED</text>
<text x="230.8" y="48.8">D41</text>
<text x="238" y="51.3">0402LED</text>
<text x="239.7" y="48.8">D49</text>
<text x="246.9" y="51.3">0402LED</text>
<text x="248.6" y="48.8">D57</text>
<text x="186.8" y="58.9">D2</text>
<text x="195.3" y="58.9">D10</text>
<text x="204.1" y="58.9">D18</text>
<text x="213" y="58.9">D26</text>
<text x="221.9" y="58.9">D34</text>
<text x="230.8" y="58.9">D42</text>
<text x="239.7" y="58.9">D50</text>
<text x="248.6" y="58.9">D58</text>
<text x="47.3" y="63.6">GND</text>
<text x="184.7" y="61.5">0402LED</text>
<text x="193.6" y="61.5">0402LED</text>
<text x="202.5" y="61.5">0402LED</text>
<text x="211.4" y="61.5">0402LED</text>
<text x="220.3" y="61.5">0402LED</text>
<text x="229.2" y="61.5">0402LED</text>
<text x="238" y="61.5">0402LED</text>
<text x="246.9" y="61.5">0402LED</text>
<text x="184.7" y="71.6">0402LED</text>
<text x="186.8" y="69.1">D3</text>
<text x="193.6" y="71.6">0402LED</text>
<text x="195.3" y="69.1">D11</text>
<text x="202.5" y="71.6">0402LED</text>
<text x="204.1" y="69.1">D19</text>
<text x="211.4" y="71.6">0402LED</text>
<text x="213" y="69.1">D27</text>
<text x="220.3" y="71.6">0402LED</text>
<text x="221.9" y="69.1">D35</text>
<text x="229.2" y="71.6">0402LED</text>
<text x="230.8" y="69.1">D43</text>
<text x="238" y="71.6">0402LED</text>
<text x="239.7" y="69.1">D51</text>
<text x="246.9" y="71.6">0402LED</text>
<text x="248.6" y="69.1">D59</text>
<text x="46.2" y="76.3">VCC</text>
<text x="144.6" y="74.4">VCC</text>
<text x="152.2" y="73.1">VCC</text>
<text x="60.4" y="83.9">HEADER_MALE_5X1</text>
<text x="66.4" y="81.4">K2</text>
<text x="110.2" y="79.5">GND</text>
<text x="149.3" y="83.4">22k</text>
<text x="149.3" y="80.6">R1</text>
<text x="184.7" y="81.8">0402LED</text>
<text x="186.8" y="79.2">D4</text>
<text x="193.6" y="81.8">0402LED</text>
<text x="195.3" y="79.2">D12</text>
<text x="202.5" y="81.8">0402LED</text>
<text x="204.1" y="79.2">D20</text>
<text x="211.4" y="81.8">0402LED</text>
<text x="213" y="79.2">D28</text>
<text x="220.3" y="81.8">0402LED</text>
<text x="221.9" y="79.2">D36</text>
<text x="229.2" y="81.8">0402LED</text>
<text x="230.8" y="79.2">D44</text>
<text x="238" y="81.8">0402LED</text>
<text x="239.7" y="79.2">D52</text>
<text x="246.9" y="81.8">0402LED</text>
<text x="248.6" y="79.2">D60</text>
<text x="186.8" y="89.4">D5</text>
<text x="195.3" y="89.4">D13</text>
<text x="204.1" y="89.4">D21</text>
<text x="213" y="89.4">D29</text>
<text x="221.9" y="89.4">D37</text>
<text x="230.8" y="89.4">D45</text>
<text x="239.7" y="89.4">D53</text>
<text x="248.6" y="89.4">D61</text>
<text x="46.1" y="95.4">GND</text>
<text x="110.2" y="92.2">GND</text>
<text x="184.7" y="91.9">0402LED</text>
<text x="193.6" y="91.9">0402LED</text>
<text x="202.5" y="91.9">0402LED</text>
<text x="211.4" y="91.9">0402LED</text>
<text x="220.3" y="91.9">0402LED</text>
<text x="229.2" y="91.9">0402LED</text>
<text x="238" y="91.9">0402LED</text>
<text x="246.9" y="91.9">0402LED</text>
<text x="186.8" y="99.6">D6</text>
<text x="195.3" y="99.6">D14</text>
<text x="204.1" y="99.6">D22</text>
<text x="213" y="99.6">D30</text>
<text x="221.9" y="99.6">D38</text>
<text x="230.8" y="99.6">D46</text>
<text x="239.7" y="99.6">D54</text>
<text x="248.6" y="99.6">D62</text>
<text x="184.7" y="102.1">0402LED</text>
<text x="193.6" y="102.1">0402LED</text>
<text x="202.5" y="102.1">0402LED</text>
<text x="211.4" y="102.1">0402LED</text>
<text x="220.3" y="102.1">0402LED</text>
<text x="229.2" y="102.1">0402LED</text>
<text x="238" y="102.1">0402LED</text>
<text x="246.9" y="102.1">0402LED</text>
<text x="184.7" y="112.3">0402LED</text>
<text x="186.8" y="109.7">D7</text>
<text x="193.6" y="112.3">0402LED</text>
<text x="195.3" y="109.7">D15</text>
<text x="202.5" y="112.3">0402LED</text>
<text x="204.1" y="109.7">D23</text>
<text x="211.4" y="112.3">0402LED</text>
<text x="213" y="109.7">D31</text>
<text x="220.3" y="112.3">0402LED</text>
<text x="221.9" y="109.7">D39</text>
<text x="229.2" y="112.3">0402LED</text>
<text x="230.8" y="109.7">D47</text>
<text x="238" y="112.3">0402LED</text>
<text x="239.7" y="109.7">D55</text>
<text x="246.9" y="112.3">0402LED</text>
<text x="248.6" y="109.7">D63</text>
<text x="186.8" y="119.9">D8</text>
<text x="195.3" y="119.9">D16</text>
<text x="204.1" y="119.9">D24</text>
<text x="213" y="119.9">D32</text>
<text x="221.9" y="119.9">D40</text>
<text x="230.8" y="119.9">D48</text>
<text x="239.7" y="119.9">D56</text>
<text x="248.6" y="119.9">D64</text>
<text x="184.7" y="122.4">0402LED</text>
<text x="193.6" y="122.4">0402LED</text>
<text x="202.5" y="122.4">0402LED</text>
<text x="211.4" y="122.4">0402LED</text>
<text x="220.3" y="122.4">0402LED</text>
<text x="229.2" y="122.4">0402LED</text>
<text x="238" y="122.4">0402LED</text>
<text x="246.9" y="122.4">0402LED</text>
</g>
<g font-size="1.4" fill="#5b2379">
<text x="178.3" y="179.3">Need help? support.soldered.com</text>
<text x="212" y="179.3">Store: soldered.com</text>
<text x="264" y="179.3">Learn: blog.soldered.com</text>
</g>
</svg>
